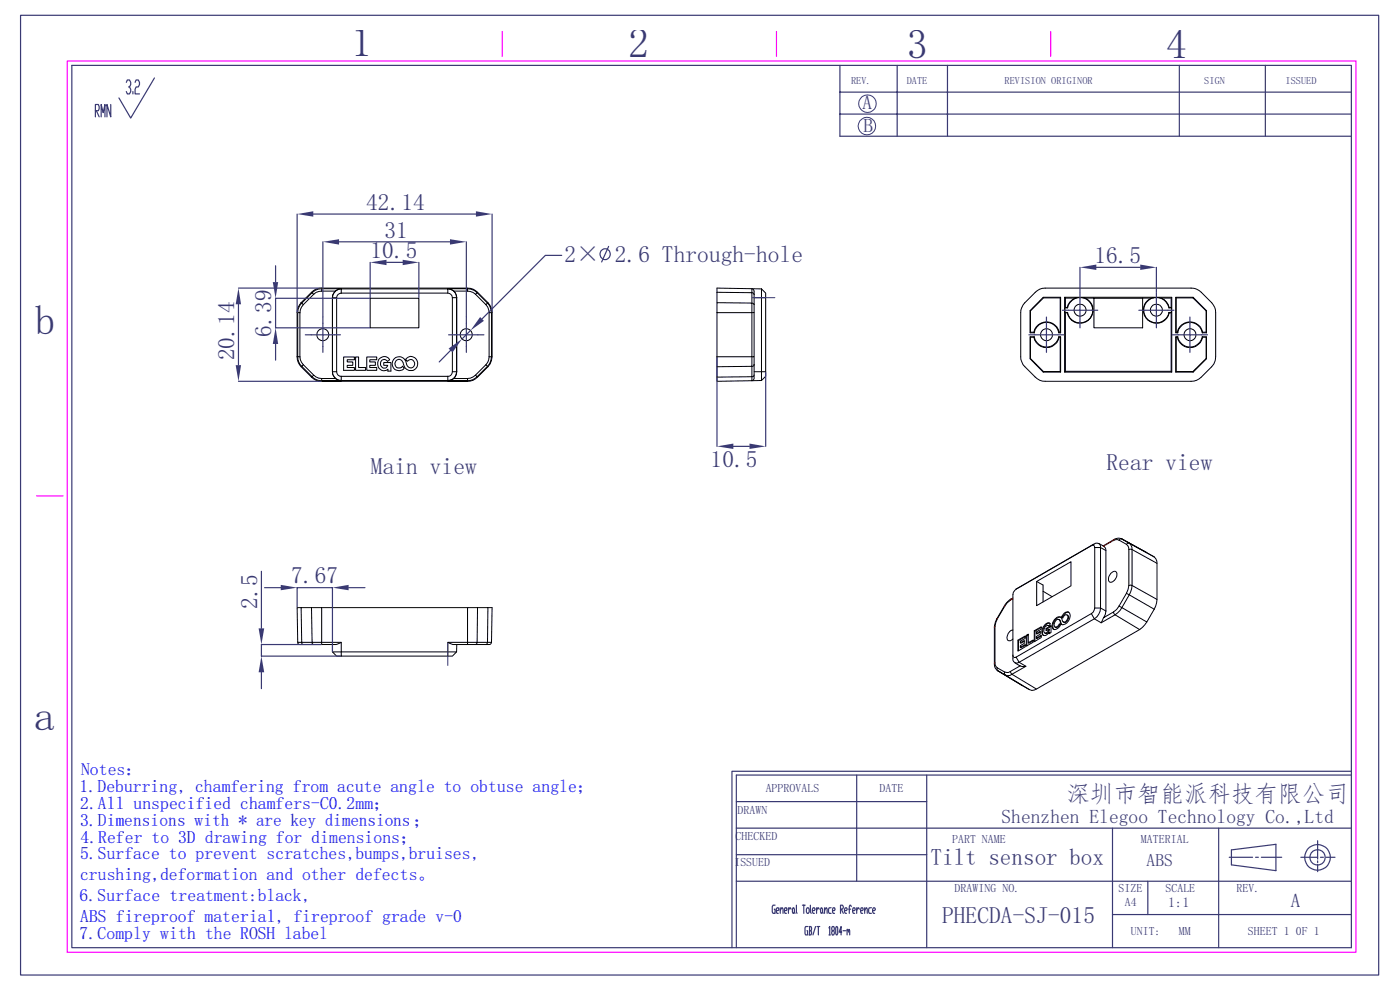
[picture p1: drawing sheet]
<svg xmlns="http://www.w3.org/2000/svg" width="297mm" height="210mm" viewBox="0 0 297 210" stroke-linecap="round" stroke-linejoin="round" font-family="sans-serif">
<path d="M14.3 12.9h273.4v189.1h-273.4zM106.6 6.7v5.3M164.7 6.7v5.3M222.9 6.7v5.3M7.7 105.2h5.7" fill="none" stroke="#f0f" stroke-width=".25"/>
<g fill="none" stroke="#393972" stroke-width=".25">
<path d="M4.4 3.2h288.1v203.6h-288.1zM15.2 13.9h271.5v187.1h-271.5zM26.8 17.5l.2-.5h.5l.2 .5v.4l-.2 .5h-.2M27.5 18.4l.2 .5v.5l-.2 .5h-.5l-.2-.5M28.2 19.4v.5M28.7 17.5l.2-.5h.4l.3 .5v.4l-.3 .5h-.4l-.2 .5v1h.9M32.8 16.5l-5.1 8.5-2.5-4.2M178.2 13.9v15h108.5M178.2 19.5h108.5M190.3 13.9v15M201 13.9v15M250.2 13.9v15"/>
<path d="M268.4 13.9v15M20.2 23.5h.7l.1-.4-.1-.9h-.7v2.6M20.4 23.5l.6 1.3M21.5 24.8v-2.6l.4 1.7 .4-1.7v2.6M23.5 22.2v2.6l-.8-2.6v2.6M178.2 24.2h108.5M63 45.4v20.9M66.5 45.4h34.5M104.4 45.4v20.9M156.2 175.7h130.5M156.2 170h40.4M181.7 164.4v22.5"/>
<path d="M196.6 164.4v36.6M236 175.7v25.3M258.5 175.7v25.3M279.5 178.3v3.9M286.7 163.6h-131.4v37.4M286.7 164.4h-130.5v36.6M156.2 186.9h130.5M156.2 181.3h40.4M164.4 192h-.4l-.2 .3v1.1l.2 .3h.4v-.8h-.1M164.7 193.2h.4l.2-.3-.2-.3h-.3l-.1 .3v.5l.1 .3h.3M165.5 193.2l.3-.6h.2l.1 1.1M165.5 192.6v1.1"/>
<path d="M166.4 193.2h.4l.2-.3-.2-.3h-.3l-.1 .3 .1 .8h.3M167.3 192.6v1.1M167.8 192.9l-.1-.3h-.2l-.2 .6M168.2 192.6h.2l.1 .3-.1 .8h-.2l-.1-.3zM168.5 193.4l.2 .3M169 192l.1 1.7M170.2 192h.6M170.5 192v1.7M171.2 192.6h.3l.2 .3v.5l-.2 .3h-.3l-.1-.3v-.5zM171.3 196.5h-.4l-.1 .3 .1 1.5h.4v-.9h-.1M171.6 196.5h.4l.2 .3-.2 .6M171.7 197.4h.3l.2 .6-.2 .3h-.4"/>
<path d="M171.7 196.5v1.8M171.9 192v1.4l.2 .3M172.3 193.2h.5l.1-.3-.1-.3h-.3l-.2 .3v.5l.2 .3h.3M173 196.5l-.5 1.8M173.2 192.6v1.1M173.3 196.5h.6M173.6 196.5v1.8M173.8 192.9l-.1-.3h-.2l-.3 .6M174.2 192.6l.3 .3v.5l-.2 .3-.2-.3zM174.5 193.4l.1 .3M174.9 193.2l.4-.6 .2 1.1M174.9 192.6v1.1"/>
<path d="M175.9 196.8l.1-.3v1.8M175.9 198.3h.2M176.3 192.6h-.4l-.1 .3 .1 .8h.4M176.6 197.4l-.2-.6 .2-.3h.3l.1 .6-.1 .3h-.3l-.2 .3 .2 .6h.3l.1-.3-.1-.6M176.6 193.2h.4l.2-.3-.2-.3h-.3l-.1 .3 .1 .8h.3M177.4 196.5h.2l.1 .3-.1 1.5h-.2l-.1-.3zM178.3 192.9h.4l.2-.3-.2-.6h-.4v1.7M178.5 192.9l.4 .8M178.6 197.7h-.6l.4-1.2v1.8M178.9 197.4h.5M179.2 193.2h.4l.1-.3-.1-.3h-.3l-.1 .3v.5l.1 .3h.3M179.7 197.4l.1-.3 .2 .6"/>
<path d="M179.7 197.1v1.2M180 197.4l.1-.3 .2 1.2M180 192.9h.5M180.6 192.3l-.1-.3h-.2l-.1 1.7M180.9 193.2h.4l.1-.3-.1-.3h-.3l-.1 .3 .1 .8h.3M181.7 192.6v1.1M182.3 192.9l-.1-.3h-.2l-.3 .6M182.6 193.2h.4l.1-.3-.1-.3h-.3l-.1 .3 .1 .8h.3M183.4 193.2l.5-.6 .1 1.1M183.4 192.6v1.1M184.9 192.6h-.5l-.1 .3 .1 .8h.5M185.1 193.2h.4l.2-.3-.2-.3h-.2l-.2 .3v.5l.2 .3h.2"/>
<path d="M236 194h50.7M243.5 186.9v7.1M260.8 181.8h4.9M261.2 180.3l9.5-1.2v5.6l-9.5-1.2zM266.4 181.8h.6M267.6 181.8h4.3M276 181.8h3.5M279.5 182.6v.4M279.5 183.4v1.5M280.1 181.8h.7M281.3 181.8h1.9"/>
<circle cx="279.5" cy="181.9" r="1.63"/>
<circle cx="279.5" cy="181.9" r="2.72"/>
</g>
<g fill="none" stroke="#393972" stroke-width=".21">
<circle cx="183.9" cy="26.7" r="1.86"/>
<circle cx="184" cy="22" r="1.86"/>
</g>
<g fill="none" stroke="#000" stroke-width=".21">
<path d="M63 75.7h.2a2.77 2.77 0 0 0 .8 2l-.1 .1 2.2 2.2M63 75.7a2.96 2.96 0 0 0 .9 2.1M63 66.3h.6M63 66.3v9.4M63.6 75.7l.1 .6 .6 1.1M63.6 66.3v9.4M63.9 64.2a2.96 2.96 0 0 0-.9 2.1M63.9 64.2l.1 .1M64 64.3l-.5 .6-.3 1.4v9.4h.4M64 64.3l.3 .3M64.3 64.6l-.6 1.1-.1 .6M64.3 77.4l-.3 .3 2.2 2.2"/>
<path d="M64.3 77.4l2.2 2.2M66.1 80a2.79 2.79 0 0 0 2.1 .9M66.2 79.9l.3-.3 1.1 .6 .6 .1v.5a2.77 2.77 0 0 1-2-.9zM66.2 79.9l-.1 .1M66.5 62.4l-.3-.3-2.2 2.2M66.5 62.4l-2.2 2.2M68.2 61.1h31v.1h-4.2a1.91 1.91 0 0 1 1.9 1.9v15.8h-.9M68.2 61.1v.1h4.2M68.2 61.7l-1.2 .3-.5 .4M68.2 61.7v-.5l-.7 .1-1.3 .8-.1-.1-2.2 2.2M68.2 61.1a2.79 2.79 0 0 0-2.1 .9M68.2 61.7h3"/>
<path d="M70.5 63.1v15.8h.9M70.5 78.9a1.91 1.91 0 0 0 1.9 1.8h22.6M70.5 78.9l.1 .5 .6 .9M70.5 63.1h.9M70.5 63.1v15.8M71.2 61.7l.6-.3 .6-.2a1.98 1.98 0 0 0-1.9 1.9M71.2 61.7l-.6 .9-.1 .5M71.4 78.9a.94 .94 0 0 0 1 .9M71.4 63.1v15.8M72.4 62.2a1.01 1.01 0 0 0-1 .9M72.4 62.2v-.9h22.6v.9M72.4 62.2h22.6"/>
<path d="M72.4 79.8h22.6M72.4 79.8v1M72.9 75.7h2.3v.6h-1.5v.5h1.1v.7h-1.1v.5h1.5v.6h-2.3zM75.4 75.7h.7v2.3h1.5v.6h-2.2zM77.8 75.7h2.1v.6h-1.5v.5h1.2v.7h-1.2v.5h1.5v.6h-2.1zM78.5 63.3h10.4v6.2h-10.4zM80.5 76.1a1.35 1.35 0 0 1 2.2 .2l-.5 .4a.88 .88 0 0 0-1.4 .1 .88 .88 0 0 0 .6 1.3l.5-.1 .4-.5h-.9v-.6h1.5v1.8h-.6v-.4a1.42 1.42 0 0 1-1.9-.2 1.42 1.42 0 0 1-.1-1.8zM83.7 76.1a1.57 1.57 0 0 1 1.7-.3 1.57 1.57 0 0 1 .9 1.5 .86 .86 0 0 0 1.2 .6 .86 .86 0 0 0 .3-1.3 .86 .86 0 0 0-1.4 .1l-.3-.5a1.47 1.47 0 0 1 2.3 0 1.47 1.47 0 0 1-.6 2.3 1.68 1.68 0 0 1-2.3-1.6 .89 .89 0 0 0-1.3-.5 .89 .89 0 0 0-.2 1.3 .89 .89 0 0 0 1.4 0l.3 .4a1.45 1.45 0 0 1-2.1 .1 1.45 1.45 0 0 1 .1-2.1zM95 62.2a1.01 1.01 0 0 1 1 .9M95 61.2l.6 .2 .7 .3M95 79.8v.9M96 78.9a.94 .94 0 0 1-1 .9"/>
<path d="M96 63.1v15.8M96 63.1h.9M96.3 61.7l.3 .4 .3 1M96.3 61.7h2.9M96.9 63.1v15.8a1.91 1.91 0 0 1-1.9 1.8M96.9 78.9l-.1 .5-.5 .9M99.2 61.7l1.2 .3 .5 .4M99.2 61.7v-.5l1.4 .4 2.8 2.7-.3 .3M99.2 61.1a2.79 2.79 0 0 1 2.1 .9M100.9 79.6l-1.1 .6-.6 .1M100.9 79.6l.3 .3a2.77 2.77 0 0 1-2 .9v-.5M100.9 62.4l2.2 2.2"/>
<path d="M101.3 80a2.79 2.79 0 0 1-2.1 .9M101.3 62l-.4 .4M101.3 62l2.2 2.2M103.1 64.6l.4 .5 .3 1.2M103.1 77.4l-2.2 2.2M103.1 77.4l.4 .4M103.5 64.2l-.1 .1 .5 .6 .4 1.4h.1M103.5 64.2a3.3 3.3 0 0 1 .9 2.1M103.8 75.7l-.3 1.2-.4 .5M103.8 66.3h.5v9.4h-.5M103.8 66.3v9.4M104.3 75.7h.1l-.1 .7-.3 .8-2.7 2.8-.1-.1 2.7-2.8z"/>
<path d="M104.4 66.3v9.4M68.2 80.3h3M71.2 80.3l.4 .3 .8 .2M72.4 80.8h-4.2v.1h31v-.1h-4.2M96.3 80.3l-.8 .4h-.5M96.3 80.3h2.9"/>
<circle cx="68.5" cy="71" r="1.28"/>
<circle cx="98.9" cy="71" r="1.28"/>
</g>
<g fill="#393972">
<path d="M63 45.4l3.5-.6v1.2z"/>
<path d="M101 44.8l3.4 .6-3.4 .6z"/>
</g>
<path d="M50.6 61.1h17.6M50.6 64.5v13M50.6 80.9h17.6" fill="none" stroke="#393972" stroke-width=".25"/>
<g fill="#393972">
<path d="M50.6 61.1l.5 3.4h-1.1z"/>
<path d="M50 77.5h1.1l-.5 3.4z"/>
</g>
<path d="M68.5 51.3v15.9M71.9 51.3h23.6M98.9 51.3v15.9" fill="none" stroke="#393972" stroke-width=".25"/>
<g fill="#393972">
<path d="M68.5 51.3l3.4-.6v1.2z"/>
<path d="M95.5 50.7l3.4 .6-3.4 .6z"/>
</g>
<path d="M78.5 55.7v7.4M82 55.7h3.4M88.9 55.7v7.4" fill="none" stroke="#393972" stroke-width=".25"/>
<g fill="#393972">
<path d="M78.5 55.7l3.5-.6v1.1z"/>
<path d="M85.4 55.1l3.5 .6-3.5 .5z"/>
</g>
<path d="M58.5 56.4v3.4M58.5 73v3.4M78.5 63.3h-20v6.2h20" fill="none" stroke="#393972" stroke-width=".25"/>
<g fill="#393972">
<path d="M57.9 59.8h1.1l-.5 3.5z"/>
<path d="M58.5 69.5l.5 3.5h-1.1z"/>
</g>
<g fill="none" stroke="#393972" stroke-width=".25">
<path d="M119.2 54.2h-3.5l-13.5 13.5M129.1 52.3l-1.5 3.3M95.6 74.3l-2.4 2.5M99.8 70.1l-1.8 1.8"/>
<circle cx="128.4" cy="53.9" r="1.13"/>
</g>
<g fill="#393972">
<path d="M95.2 73.9l2.8-2-2 2.8z"/>
<path d="M101.9 67.3l.8 .8-2.9 2z"/>
</g>
<path d="M68.5 67.3v3.7h-3.7M72.2 71h-3.7v3.7M98.9 67.3v3.7h-3.7M102.7 71h-3.8v3.7M152.1 75.7v19M162.4 78.9v15.8M155.6 94.7h3.4" fill="none" stroke="#393972" stroke-width=".25"/>
<g fill="none" stroke="#000" stroke-width=".21">
<path d="M152.1 66.3v-2.1l7.4 .1v2h-7.4v9.4M152.1 62l7.4 .1v2.2l.5 .3M160 64.6v1.7h-.5v9.4h-7.4M160 66.3v9.4h-.5v2l-7.4 .1v-2.1M160 77.4l-.3 .3h-.2v2.2l-7.4 .1v-2.2M160 77.4v2.2l-.3 .3h-.2v.9l-7.4 .1v-.9M160 62.4l-.5-.3v-.9l-7.4-.1v3.1M160 78.9h1.5v1.8l-2 .1 .2-.1 .3-.4v-.7M160 75.7v1.7M161.5 61.3l-2-.1 .4 .3 .1 .2v2.9M161.5 61.3v1.8h-1.5M161.5 61.3l.9 .9v.9h-.9v15.8h.9v-15.8"/>
<path d="M162.4 78.9v.9l-.9 .9"/>
</g>
<g fill="#393972">
<path d="M152.1 94.7l3.5-.6v1.1z"/>
<path d="M159 94.1l3.4 .6-3.4 .5z"/>
</g>
<path d="M159.6 63.1h4.8" fill="none" stroke="#393972" stroke-width=".21"/>
<g fill="none" stroke="#000" stroke-width=".21">
<path d="M63.2 136.3l.2 .4h.9M63.9 128.9h-.9l.2 7.4h.8v.2l.3 .2h2.2M66.1 128.9h2.1v7.4h-2zM66.1 128.9h-2.2l.1 7.4h2.2v.2l.3 .2M66.5 136.7h1.7M68.2 128.9h31M70.5 136.7v1.6h1.9v.9h22.6v-.9h1.9v-1.6M70.5 138.3l.9 .9h1M72.4 136.3l-1.1 .4h-3.1v-.4h4.2v2h22.6v-2h4.2v.4h-3.1l-1.1-.4M96.9 138.3l-.9 .9h-1M99.2 128.9h2.1l-.1 7.4h-2zM101.3 128.9h3.1l-.1 7.4h-.9l-.3 .4"/>
<path d="M103.5 128.9l-.1 7.4h-2.2l-.3 .4M104.3 136.3l-.3 .4h-.2h-4.6"/>
</g>
<path d="M55.5 121.2v12.1M68.2 136.7h-12.7v2.5h16.8M55.5 142.6v3.5" fill="none" stroke="#393972" stroke-width=".25"/>
<g fill="#393972">
<path d="M55.5 139.2l.5 3.4h-1.1z"/>
<path d="M54.9 133.3h1.1l-.5 3.4z"/>
</g>
<path d="M56.1 124.7h3.5M63 128.8v-4.1h7.5v13.5M74 124.7h3.4" fill="none" stroke="#393972" stroke-width=".25"/>
<g fill="#393972">
<path d="M59.6 124.1l3.4 .6-3.4 .5z"/>
<path d="M70.5 124.7l3.5-.6v1.1z"/>
</g>
<path d="M95 136.3v4.9" fill="none" stroke="#393972" stroke-width=".21"/>
<g fill="none" stroke="#000" stroke-width=".21">
<path d="M217.4 64.2l2.2-2.2a2.79 2.79 0 0 1 2.1-.9h31a2.96 2.96 0 0 1 2.1 .9l2.2 2.2a2.96 2.96 0 0 1 .9 2.1l-.1 10.1a9.2 9.2 0 0 1-3.4 4l-1.1 .4-.6 .1h-31a2.79 2.79 0 0 1-2.1-.9l-2.2-2.2a3.3 3.3 0 0 1-.9-2.1v-9.4a3.3 3.3 0 0 1 .9-2.1zM218.5 71.4v4.7M218.5 65.9v4.7M218.6 76.1l2.8 2.7-.1 .1M218.6 70.5h.7l.1 .1M219.3 70.5a2.74 2.74 0 0 1 2.7-2.2 2.74 2.74 0 0 1 2.7 2.2M219.4 71.4h-.9v4.7l2.8 2.8h3.7v-7.5h-.4M219.4 71.4a2.64 2.64 0 0 0 2.6 2.2 2.64 2.64 0 0 0 2.6-2.2M219.4 70.6h-.9v-4.7l2.8-2.8h3.7v7.5M219.4 70.6a2.64 2.64 0 0 1 2.6-2.2 2.64 2.64 0 0 1 2.6 2.2M219.4 71.4l-.8 .1M221.3 63.1l.1 .1-2.8 2.7"/>
<path d="M221.4 78.8h3.5l.1 .1M224.6 71.4a2.67 2.67 0 0 1-2.6 2.4 2.67 2.67 0 0 1-2.7-2.3M224.6 70.6h.4M224.7 70.5l.3 .1M224.7 70.5l-.1 .1M224.9 63.2v7.3M224.9 71.5v7.3M225 63.1l-.1 .1h-3.5M225 71.4l-.3 .1M225.8 63.1h22.8v15.8h-22.8zM225.8 78.9l.2-.1h22.5l.1 .1M225.8 63.1l.2 .1v15.6"/>
<path d="M225.9 66.3h.6M226 65.2l.5 .1h-.6M226 63.2h2.1M226.5 66.3l-.5 .1M228.1 63.2a2.85 2.85 0 0 0-1.7 2M228.6 63.1l-.5 .1M228.6 63.1a2.77 2.77 0 0 0-2.1 2.2M228.6 63.1h1.1M229.7 63.1l.5 .1M229.7 63.1a2.7 2.7 0 0 1 1.3 4.6 2.7 2.7 0 0 1-4.5-1.4M230.2 63.2a2.77 2.77 0 0 1 .7 4.7 2.77 2.77 0 0 1-4.5-1.5M230.2 63.2h1.9v6.3h10.3v-6.3h1.9"/>
<path d="M232.1 63.3h10.3M244.3 63.2a2.77 2.77 0 0 0-.8 4.7 2.77 2.77 0 0 0 4.5-1.5M244.8 63.1l-.5 .1M244.8 63.1a2.71 2.71 0 0 0-1.4 4.6 2.71 2.71 0 0 0 4.6-1.4M244.8 63.1h1M245.8 63.1l.6 .1M245.8 63.1a2.74 2.74 0 0 1 2.2 2.2M246.4 63.2a2.93 2.93 0 0 1 1.6 2M248 66.3h.5M248 66.3v.1M248 65.3h.5M248 66.4h.5"/>
<path d="M248.5 63.2v3.2M248.5 65.2l-.5 .1M248.5 66.4v12.4M248.6 63.1l-.1 .1h-2.1M249.4 71.4v7.5M249.4 63.1l.1 .1h3.6v-.1M249.5 63.2l-.1 7.4M249.5 70.5l.4 .1M249.5 78.8h3.6v.1M249.8 70.5a2.74 2.74 0 0 1 2.7-2.2 2.74 2.74 0 0 1 2.6 2.2M249.9 71.4h-.5v7.5h3.7l2.8-2.8v-4.7h-.8M249.9 71.4a2.64 2.64 0 0 0 2.6 2.2 2.64 2.64 0 0 0 2.6-2.2"/>
<path d="M249.9 70.6h-.5v-7.5h3.7l2.8 2.8v4.7M249.9 70.6a2.64 2.64 0 0 1 2.6-2.2 2.64 2.64 0 0 1 2.6 2.2M249.9 71.4l-.4 .1M253.1 63.2l2.8 2.7M255.1 71.4a2.67 2.67 0 0 1-2.7 2.4 2.67 2.67 0 0 1-2.6-2.3M255.1 70.6h.8M255.1 70.5h.8v.1M255.1 70.5v.1M255.9 65.9v4.6M255.9 71.5v4.6M255.9 76.1l-2.8 2.7M255.9 71.4l-.8 .1"/>
<circle cx="222" cy="71" r="1.27"/>
<circle cx="229.1" cy="65.8" r="1.28"/>
<circle cx="245.3" cy="65.8" r="1.27"/>
<circle cx="252.4" cy="71" r="1.27"/>
</g>
<path d="M229.1 56.7v5.3M232.6 56.7h9.3M245.3 56.7v5.3" fill="none" stroke="#393972" stroke-width=".25"/>
<g fill="#393972">
<path d="M229.1 56.7l3.5-.6v1.2z"/>
<path d="M241.9 56.1l3.4 .6-3.4 .6z"/>
</g>
<path d="M222 67.3v3.7h-3.7M225.7 71h-3.7v3.7M229.1 62.1v3.7h-3.7M232.9 65.8h-3.8v3.7M245.3 62.1v3.7h-3.7M249 65.8h-3.7v3.7M252.4 67.3v3.7h-3.7M256.2 71h-3.8v3.7" fill="none" stroke="#393972" stroke-width=".25"/>
<g fill="none" stroke="#000" stroke-width=".21">
<path d="M231.5 115.7a.45 .45 0 0 1 .5 0 .45 .45 0 0 1 .2 .4M231.5 115.7a1.37 1.37 0 0 1 1.6-.4l.2 .2 .2 .6 1.1 .7M231.5 115.7l-15.9 9.3M232.2 115.4l-16.6 9.6M232.2 116.1h1.3v12.9M232.2 116.1v12.9M233.1 115.3l1.3 .8 .2 .7v12.8M237.4 114.6l-.4-.1-.8 .2M237.4 114.6l.2-.2 .4-.1 6.9 3.8M237.4 114.6l1.6 .9M238 114.3a1.68 1.68 0 0 0-1.7 .2l-2.3 1.3M238 114.3l6.9 3.8"/>
<path d="M238 114.3l5.3 2.9M238 114.3h.1M239 115.5l.3 .3 .2 .8M239 115.5l.4-.3a1.21 1.21 0 0 1 .8 1.4l5.2 2.9v7.7M239.5 116.6h.7v7.6l5.2 3v.7l-.5 1.3M239.5 116.6v7.6M244.9 118.1l.5 .9v.5M214.3 127.3a10.8 10.8 0 0 0-3.2 5.7v7.6l.2 .8 .3 .3M214.9 126.9l-.9 .5-.8 .9-2 3.6-.3 1v7.9a1.6 1.6 0 0 0 .8 1.5M214.9 139a.43 .43 0 0 0 .2 .4 .43 .43 0 0 0 .5 0M214.9 133.6a1.58 1.58 0 0 0-1 2.3h.4l.6-.4M215.6 125l-.6 .7-.1 .4v13.6a.82 .82 0 0 0 .4 .8 .82 .82 0 0 0 .9 0"/>
<path d="M215.6 139.4l.6 1.1M215.9 135.8l1.6-.9v.5l-1 .6v.3l.8-.4v.6l-.8 .5v.3l1-.6v.5l-1.6 .9zM215.9 135.8l.2 .1M217.3 136l-.7 .4-.1-.1M217.5 135.1l-1.4 .8v2.1M217.5 136.9l-.9 .5-.1-.1M217.7 134.8l.4-.3v1.8l1.1-.6v.5l-1.5 .9zM217.7 134.8l.1 .1M218.1 134.7l-.3 .2v2.1M219.2 135.9l-.9 .5-.2-.1M219.4 133.8l1.5-.8v.5l-1.1 .6v.3l.9-.5v.6l-.9 .5v.4l1.1-.6v.4l-1.5 .9zM219.4 133.8l.1 .1"/>
<path d="M219.9 123.3l7.3-4.1v5.1l-7.3 4.2zM219.9 123.3l1.4 .8v3.6M220.7 134.1l-.7 .4-.2-.1M220.9 133.1l-1.4 .8v2.1M220.9 134.9l-.9 .6-.2-.1M221.3 125.4l1.9 1.2M221.8 132.4a.68 .68 0 0 1 1-.1l-.3 .5a.87 .87 0 0 0-1.1 1.1 .39 .39 0 0 0 .4 .4 .39 .39 0 0 0 .4-.2l.3-.6-.6 .3v-.5l1.1-.6v1.5l-.5 .2v-.3a.87 .87 0 0 1-1.4 .5v-.2a2.01 2.01 0 0 1 .7-2zM221.9 133.3l.2 .1M222.5 133.5h.2a.71 .71 0 0 1-1 .8M222.5 134.1l.2 .3M222.7 132.2a1.72 1.72 0 0 0-1.6 2.1l.3 .5M223 132.9l-.9 .5v.3"/>
<path d="M223.8 133l.1 .1M223.9 131.3a.84 .84 0 0 1 1-.4 .84 .84 0 0 1 .5 .9 .72 .72 0 0 0 .8 0 .72 .72 0 0 0 .3-.7 .47 .47 0 0 0-.2-.7 .47 .47 0 0 0-.6 .3l-.2 .4-.3-.2a1.23 1.23 0 0 1 1.5-1 1.74 1.74 0 0 1-1.4 2.6l-.3-.2a.88 .88 0 0 0-.5-.9 1.03 1.03 0 0 0-.6 1.6l.5-.2 .3-.5 .3 .2-.3 .5a.84 .84 0 0 1-1.4 .2 1.96 1.96 0 0 1 .6-1.9zM224.6 131.4l.2 .1M224.7 131.5l.6 1M224.9 132.4l-.2 .3a.53 .53 0 0 1-.7 .4M225 131a1.75 1.75 0 0 0-1.4 2.5M225.3 130.9l.2 .1M226.4 130.5a.87 .87 0 0 1-.3 1.5l-.2 .1-.3-.2M226.8 129.9l-.7 .1-.8 .9h-.1M231.5 130.2l-15.9 9.2M232.2 129h1.3a2.85 2.85 0 0 1-1.3 2.3l-.7-1.1 .4-.3zM233.5 129l1.1 .6"/>
<path d="M234.1 131l-.5 1.1M234.6 129.6l-.1 .7-.4 .7 2.1-1.2M235.7 121.6a.66 .66 0 0 1 .7-.4 .66 .66 0 0 1 .5 .5 1.61 1.61 0 0 1-1.5 1.8 1.39 1.39 0 0 1 .3-1.9zM236.2 129.8l.4 .6M236.6 130.4l-3 1.7-1.4-.8-16 9.2M236.6 130.4l5.2 3.1M237.4 128.6l-.5 .7-.7 .5M239 125.8l.6 .4-1.6 2.7-.6-.3M239 125.8l-1.6 2.8M239.5 124.2l-.5 1.6M239.5 124.2h.7l-.1 .7-.5 1.3 5.3 3M241.8 133.5l-21.9 12.7-5.2-3.2 2.9-1.7-1.4-.8"/>
<path d="M243.3 131.9l-.9 1.2-.6 .4M244.9 129.2l-1.6 2.7-5.3-3-.4 .6-1 .9M211.6 141.7l-.1 .2 .2 .4 6.7 4M211.6 141.7l1.5 .9M211.7 142.3l1.5 .9 .5 .1h.5l.5-.3-.4-.6M211.7 142.3l5.1 3.1M211.7 142.2v.1M213.1 142.6v.2l.1 .4 5.2 3.1 .5 .2 1-.3M214.3 142.4l-.3 .2h-.9M215.3 140.6l1.1 .7M216.4 141.3h1.2M216.4 141.3l-2.1 1.1"/>
</g>
<path d="M236.3 114.5l-.1 .2-2.1 1.2M211.1 133l-.2 .1M211.5 131.2l.1 .1M213.1 128.6h.1M214.9 127l-.6 .3 .2-.2M211.1 140.6l-.2 .2" fill="none" stroke="#f00" stroke-width=".21"/>
<g font-size="8.8" fill="#393972">
<text x="74.5" y="11.9">1</text>
<text x="133.3" y="12.2">2</text>
<text x="192.4" y="12.2">3</text>
<text x="247.4" y="12.3">4</text>
<text x="7.4" y="70.9">b</text>
<text x="7.2" y="154.8">a</text>
</g>
<g font-size="5" fill="#393972">
<text x="77.7" y="44.5">42.14</text>
<text x="81.5" y="50.4">31</text>
<text x="78.6" y="54.7">10.5</text>
<text x="119.8" y="55.6">2× 2.6 Through-hole</text>
<text x="232.2" y="55.8">16.5</text>
<text x="57.5" y="71.4" transform="rotate(-90 57.5 71.4)">6.39</text>
<text x="49.7" y="76.4" transform="rotate(-90 49.7 76.4)">20.14</text>
<text x="78.7" y="100.4">Main view</text>
<text x="150.7" y="99">10.5</text>
<text x="234.7" y="99.7">Rear view</text>
<text x="61.8" y="123.7">7.67</text>
<text x="54.5" y="129.2" transform="rotate(-90 54.5 129.2)">2.5</text>
<text x="226.2" y="170.1">深圳市智能派科技有限公司</text>
<text x="199.9" y="195.9">PHECDA-SJ-015</text>
</g>
<text font-size="4.9" fill="#393972" x="197.4" y="183.5">Tilt sensor box</text>
<g font-size="4.1" fill="#393972">
<text x="183" y="23.1">A</text>
<text x="183.2" y="28.1">B</text>
<text x="212.5" y="174.6">Shenzhen Elegoo Technology Co.,Ltd</text>
<text x="273.9" y="192.3">A</text>
</g>
<g font-size="3.8" fill="#00f">
<text x="16.9" y="168">1.Deburring, chamfering from acute angle to obtuse angle；</text>
<text x="17.2" y="164.4">Notes：</text>
<text x="17" y="171.6">2.All unspecified chamfers-C0.2mm；</text>
<text x="17" y="175.1">3.Dimensions with * are key dimensions；</text>
<text x="17.1" y="178.7">4.Refer to 3D drawing for dimensions；</text>
<text x="17" y="182.3">5.Surface to prevent scratches,bumps,bruises,</text>
<text x="16.9" y="191.2">6.Surface treatment:black,</text>
<text x="17" y="186.7">crushing,deformation and other defects。</text>
<text x="17" y="195.6">ABS fireproof material, fireproof grade v-0</text>
<text x="16.8" y="199.2">7.Comply with the ROSH label</text>
</g>
<text font-size="3.8" fill="#393972" x="243.2" y="183.7">ABS</text>
<text font-size="3" fill="#393972" x="247.8" y="192.4">1:1</text>
<g font-size="2.5" fill="#393972">
<text x="156.5" y="172.7">DRAWN</text>
<text x="162.4" y="168.1">APPROVALS</text>
<text x="186.6" y="168.1">DATE</text>
<text x="156" y="178.2">CHECKED</text>
<text x="202" y="178.8">PART NAME</text>
<text x="242" y="178.8">MATERIAL</text>
<text x="155.8" y="183.7">ISSUED</text>
<text x="202.5" y="189.3">DRAWING NO.</text>
<text x="237.3" y="189.3">SIZE</text>
<text x="247.2" y="189.3">SCALE</text>
<text x="262.3" y="189.3">REV.</text>
<text x="238.6" y="192.3">A4</text>
<text x="239.9" y="198.3">UNIT:</text>
<text x="250.1" y="198.3">MM</text>
<text x="264.8" y="198.3">SHEET 1</text>
<text x="274.9" y="198.3">0F 1</text>
</g>
<g font-size="2.2" fill="#393972">
<text x="180.6" y="17.8">REV.</text>
<text x="192.4" y="17.8">DATE</text>
<text x="213.1" y="17.8">REVISION ORIGINOR</text>
<text x="255.5" y="17.8">SIGN</text>
<text x="272.7" y="17.8">ISSUED</text>
</g>
</svg>
